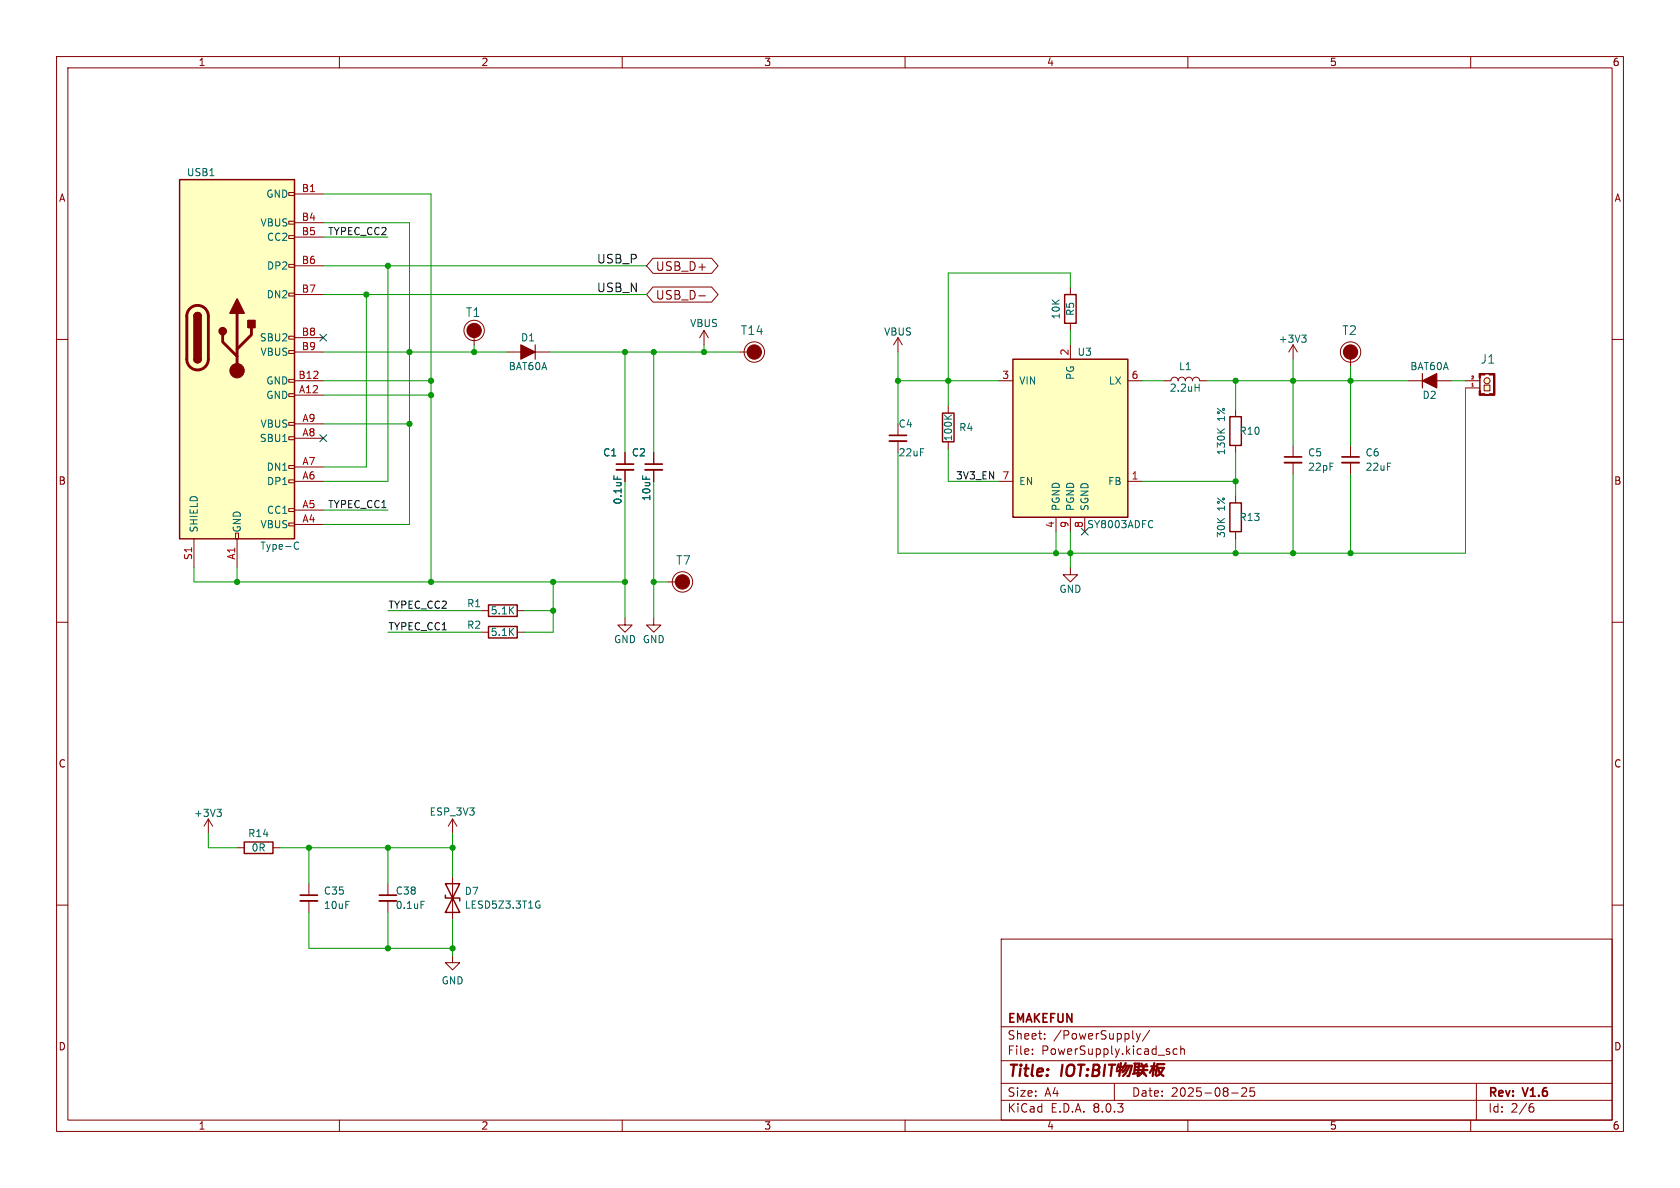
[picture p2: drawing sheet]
<svg xmlns="http://www.w3.org/2000/svg" width="297mm" height="210mm" viewBox="0 0 297 210" stroke-linecap="round" stroke-linejoin="round" font-family="sans-serif">
<g fill="none" stroke="#840000" stroke-width=".18">
<path d="M10 10h277v190h-277zM12 12h273v186h-273zM60 10v2M110 10v2M160 10v2M210 10v2M260 10v2M10 60h2M124.5 58.4l-.8 1.3M124.5 58.4v2.6M124.5 58.4l.7 1.3M189.2 50.8v1.3"/>
<path d="M189.2 57.2v1.2M285 60h2M158.7 74.9v2.1M158.7 78v2M110.5 80v2M110.5 83.1v2M10 110h2M85.1 111.8h1.3M91.4 111.8h1.3M118.1 102.9h2.5M285 110h2M10 160h2"/>
<path d="M54.6 156.2v2M54.6 159.3v2M68.6 156.2v2M68.6 159.3v2M80 144.8l-.8 1.3M80 144.8v2.5M80 144.8l.8 1.3M285 160h2M177 166h108v32h-108zM60 198v2M110 198v2M160 198v2"/>
<path d="M177 194.5h108M177 191.5h108M177 187.5h108M177 181.5h108M182.5 186.3v.1M182.5 185.5v.1M184.7 183.6v.1M184.7 182.8v.1M197 191.5v3M200.9 182.7l.3 1M201.2 183.7l-.1 .4-.2 .1M201.6 182.7l-.4 1"/>
<path d="M203.2 182.1l-1.2 2M208.1 185.5l-.4-.1-.3 .3v.4l.1 .2h.6M208.7 185.5l.3-.1 .3 .1 .1 .9M208.7 184.9v1.5M210 198v2M217.7 193.2h1.2M219.5 192.4l.6-.1 .2 .1 .1 .3-.9 1.1h.9M221.7 192.3h-.7v.7l.2-.1h.5l.1 .3-.1 .5-.2 .1-.5-.1M260 198v2M261 191.5v6.5M270.6 195.7h.3l.3 .3-.1 .5-.5 .1M271 195.1l-.4 .1"/>
<circle cx="120.6" cy="102.9" r="1.8"/>
</g>
<g fill="none" stroke="#840000" stroke-width=".4">
<path d="M187.8 188.2l-.2 2M188.8 188.5a.69 .69 0 0 1 1.1 0 1.47 1.47 0 0 1-.6 1.7l-.6-.1a1.5 1.5 0 0 1 .1-1.6zM190.6 188.2h1.1M191.2 188.2l-.3 2M192.2 190l.1 .1-.1 .1M192.2 190l-.1 .1 .1 .1M192.2 190v.2M192.3 189v.2M192.3 189l.1 .1-.1 .1M192.3 189l-.1 .1 .1 .1M193.2 189.2h.7M193.4 188.2h.6a.49 .49 0 0 1 .4 .5 .49 .49 0 0 1-.5 .5l.3 .1a.58 .58 0 0 1-.3 .9h-.8z"/>
<path d="M195.4 188.2l-.3 2M196 188.2h1.2M196.6 188.2l-.3 2M197.7 188.6h.8M197.8 188.1l-.3 .9M198.2 187.9l-.3 2.3M198.4 189.2l-1 .2M198.8 188.4h1.3l-.5 1.8h-.3M199 187.9l-.5 1M199.2 188.4l-.3 .8-.5 .3M199.7 188.4l-.7 1.3-.5 .5M200.5 188h.9l-.3 2.2"/>
<path d="M200.6 189.2h.6M200.6 188.6h.7M200.7 188l-.2 1.7M201.4 189.6l-1.1 .2M201.4 189.2h1.5M201.6 188.5h1.2M201.8 188l.2 .3M201.8 189.6l-.5 .6M202.1 189.2l-.5 .7M202.1 188.9l-.3 .8M202.2 189.6l.4 .6M202.7 188.1l-.5 .4-.1 .8 .2 .6"/>
<path d="M203.5 188.5h.9M203.9 188.6l-.6 1M203.9 188.9l.4 .4M204.1 187.9l-.3 2.3M204.5 188.8h1.3l-1 1.2-.4 .2M204.7 188.8l.3 .8 .7 .6M205.8 188.1h-1.2l-.3 1.9"/>
</g>
<path d="M188.2 52.1h2v5.1h-2zM86.4 110.7h5v2.1h-5z" fill="none" stroke="#840000" stroke-width=".25"/>
<path d="M157.2 78h3.1M109 83.1h3M53.1 159.3h3M67.1 159.3h3" fill="none" stroke="#840000" stroke-width=".33"/>
<path d="M157.2 77h3.1M109 82h3M53.1 158.2h3M67.1 158.2h3" fill="none" stroke="#840000" stroke-width=".3"/>
<path d="M108.5 84.1v.6M74.4 159.3h.6" fill="none" stroke="#006464" stroke-width=".18"/>
<circle cx="120.6" cy="102.9" r="1.27" fill="#840000" stroke="#840000" stroke-width=".18"/>
<path d="M31.7 31.8h20.4v63.5h-20.4z" fill="#ffffc2"/>
<g fill="none" stroke="#840000" stroke-width=".18">
<path d="M51.1 39.1h1v.5h-1zM51.1 34h1v.5h-1zM52.1 34.3h5M52.1 39.4h5M51.1 59.4h1v.5h-1zM51.1 51.8h1v.5h-1zM51.1 46.7h1v.5h-1zM51.1 41.7h1v.5h-1zM52.1 41.9h5M52.1 47h5M52.1 52.1h5M52.1 59.7h5"/>
<path d="M83.8 58.4v2.6M158.7 59.7l-.7 1.3M158.7 59.7v2.5M158.7 59.7l.8 1.3M51.1 77.2h1v.5h-1zM51.1 74.7h1v.5h-1zM51.1 69.6h1v.5h-1zM51.1 67.1h1v.5h-1zM51.1 62h1v.5h-1zM52.1 69.9h5M52.1 77.5h5M52.1 74.9h5"/>
<path d="M52.1 67.3h5M52.1 62.2h5M89.5 62.2h7.7M130.8 62.2h2.5M167.6 71.8v1.2M167.6 78.1v1.3M34.3 95.3v5M41.7 94.2h.5v1.1h-.5zM41.9 95.3v5M51.1 92.5h1v.5h-1zM51.1 89.9h1v.5h-1zM51.1 84.8h1v.5h-1z"/>
<path d="M51.1 82.3h1v.5h-1zM52.1 92.7h5M52.1 90.2h5M52.1 85.1h5M52.1 82.6h5M115.6 80v2M115.6 83.1v2M85.1 108h1.3M91.4 108h1.3M110.5 109.2v1.3h1.3l-1.3 1.3-1.3-1.3h1.3M115.6 109.2v1.3h1.2l-1.2 1.3-1.3-1.3h1.3M189.2 100.3v1.3h1.3l-1.3 1.3-1.2-1.3h1.2"/>
<path d="M36.8 144.8l-.7 1.3M36.8 144.8v2.5M36.8 144.8l.8 1.3M41.9 149.9h1.3M48.3 149.9h1.2M80 154.9v7.7M80 168.9v1.3h1.3l-1.3 1.3-1.3-1.3h1.3"/>
<circle cx="83.8" cy="58.4" r="1.8"/>
<circle cx="133.3" cy="62.2" r="1.8"/>
</g>
<path d="M31.7 31.8h20.4v63.5h-20.4zM34.3 55.9a.64 .64 0 0 1 .6-.7 .64 .64 0 0 1 .7 .7M34.3 63.5a.64 .64 0 0 0 .6 .6 .64 .64 0 0 0 .7-.6M166.6 73h2.1v5.1h-2.1zM86.4 106.9h5v2.1h-5zM43.2 148.8h5.1v2.1h-5.1zM78.7 158.2v.6h2.6v.5M78.7 156.2h2.6l-2.6 5.1h2.6z" fill="none" stroke="#840000" stroke-width=".25"/>
<path d="M33.6 54.5a1.91 1.91 0 0 1 2-.4 1.91 1.91 0 0 1 1.2 1.8v7.6a1.91 1.91 0 0 1-1.9 1.9 1.91 1.91 0 0 1-1.9-1.9v-7.8l.2-.6zM39.4 59.2v1.3l2.5 2.5M41.9 55.4v10.1M44.4 57.9v1.3l-2.5 2.5" fill="none" stroke="#840000" stroke-width=".51"/>
<g fill="#840000" stroke="#840000" stroke-width=".25">
<path d="M34.3 63.5h1.3a.64 .64 0 0 1-.7 .6 .64 .64 0 0 1-.6-.6z"/>
<path d="M34.3 55.9h1.3v7.6h-1.3z"/>
<path d="M34.5 55.4a.64 .64 0 0 1 .7-.1 .64 .64 0 0 1 .4 .6h-1.3z"/>
<path d="M41.9 52.8l1.3 2.6h-2.6z"/>
<path d="M43.8 56.6h1.3v1.3h-1.3z"/>
<circle cx="39.4" cy="58.5" r=".63"/>
</g>
<g fill="#840000" stroke="#840000" stroke-width=".18">
<circle cx="41.9" cy="65.5" r="1.27"/>
<circle cx="133.3" cy="62.2" r="1.27"/>
<circle cx="83.8" cy="58.4" r="1.27"/>
</g>
<path d="M166.9 73.4l.8 .7M168.2 73.4l-.7 .5M52.3 95.9l.3-.1 .2 .2M52.8 97l-.2 .1-.3-.1M38.3 143.1h.8l-.4 .4M38.9 143.5l.2 .3v.3l-.2 .2M95.1 159.3h.3M95.2 160h.3v.4l-.4 .1" fill="none" stroke="#006464" stroke-width=".18"/>
<path d="M114 83.1h3.1" fill="none" stroke="#840000" stroke-width=".33"/>
<path d="M114 82h3.1" fill="none" stroke="#840000" stroke-width=".3"/>
<path d="M94.6 61v2.5" fill="none" stroke="#840000" stroke-width=".2"/>
<path d="M92.1 61l2.5 1.2-2.5 1.3z" fill="#840000" stroke="#840000" stroke-width=".2"/>
<path d="M179.1 63.5h20.3v27.9h-20.3z" fill="#ffffc2"/>
<path d="M179.1 63.5h20.3v27.9h-20.3zM217.4 73.7h2.1v5h-2.1zM217.4 88.9h2.1v5.1h-2.1z" fill="none" stroke="#840000" stroke-width=".25"/>
<g fill="none" stroke="#840000" stroke-width=".18">
<path d="M176.5 67.3h2.6M189.2 61v2.5M199.4 67.3h2.5M205.7 67.3h1.3a.64 .64 0 0 1 .6-.6 .64 .64 0 0 1 .7 .6 .64 .64 0 0 1 .6-.6 .64 .64 0 0 1 .6 .6 .64 .64 0 0 1 .7-.6 .64 .64 0 0 1 .6 .6 .64 .64 0 0 1 .7-.6 .64 .64 0 0 1 .6 .6h1.3M218.4 72.4v1.3M218.4 78.7v1.3M228.6 61l-.8 1.2M228.6 61v2.5M228.6 61l.8 1.2M238.8 62.2v2.6M238.8 78.7v2.1M176.5 85.1h2.6"/>
<path d="M186.7 91.4v2.6M189.2 91.4v2.6M191.8 91.4v2.6M199.4 85.1h2.5M218.4 87.6v1.3M218.4 94v1.3M238.8 81.8v2"/>
<circle cx="238.8" cy="62.2" r="1.8"/>
</g>
<path d="M230.1 59.2h.8l-.4 .5M230.7 59.7l.2 .3v.3l-.2 .2M211.3 68.5h.7M212 67.9v1.3M215.2 75.8l.7 .7M216.5 75.8l-.7 .6M203.7 92.1h.1M203.8 93.2h-.1" fill="none" stroke="#006464" stroke-width=".18"/>
<circle cx="238.8" cy="62.2" r="1.27" fill="#840000" stroke="#840000" stroke-width=".18"/>
<path d="M237.2 81.8h3.1" fill="none" stroke="#840000" stroke-width=".33"/>
<path d="M237.2 80.8h3.1" fill="none" stroke="#840000" stroke-width=".3"/>
<path d="M262.4 68.1h1v1h-1z" fill="#ffffc2"/>
<circle cx="262.9" cy="67.3" r=".53" fill="#ffffc2" stroke="#ffffc2" stroke-width=".18"/>
<g fill="none" stroke="#840000" stroke-width=".18">
<path d="M115.4 45.7h10.4l1.1 1.3-1.1 1.3h-10.4l-1.1-1.3zM115.4 50.7h10.4l1.1 1.4-1.1 1.3h-10.4l-1.1-1.3zM123.5 52.3h1.2M228.6 78.7v2.1M248.9 67.3h7.6M259.1 68.6h2.5M259.1 67.3h2.5M261.6 66h2.6v3.9h-2.6zM261.6 66.8v2.3M262.4 68.1h1v1h-1zM110.5 80v2M110.5 83.1v2"/>
<path d="M115.6 80v2M115.6 83.1v2M228.6 81.8v2"/>
<circle cx="262.9" cy="67.3" r=".53"/>
</g>
<g fill="#840000" stroke="#840000" stroke-width=".18">
<path d="M264 66h.3v3.9h-.3z"/>
<path d="M263.3 66h.9v.3h-.9z"/>
<path d="M263.3 69.6h.9v.3h-.9z"/>
<path d="M262.5 66l.8 .1z"/>
<path d="M262.5 69.8l.8 .1z"/>
<path d="M261.6 66h.9v.3h-.9z"/>
<path d="M261.6 69.6h.9v.3h-.9z"/>
<path d="M261.5 66h.2v.8h-.2z"/>
<path d="M261.5 69.1h.2v.8h-.2z"/>
</g>
<path d="M260.2 68.3h.3" fill="none" stroke="#a90000" stroke-width=".18"/>
<path d="M251.5 66v2.6" fill="none" stroke="#840000" stroke-width=".2"/>
<path d="M251.5 67.3l2.5-1.3v2.6z" fill="#840000" stroke="#840000" stroke-width=".2"/>
<path d="M227.1 81.8h3" fill="none" stroke="#840000" stroke-width=".33"/>
<path d="M227.1 80.8h3" fill="none" stroke="#840000" stroke-width=".3"/>
<g fill="none" stroke="#009600" stroke-width=".18">
<path d="M57.1 39.4h15.3v53.3h-15.3M57.1 34.3h19.1v68.6M57.1 52.1h57.2M57.1 41.9h11.5M57.1 47h57.2M64.8 52.1v30.5h-7.7M68.6 47v38.1h-11.5M189.2 50.8v-2.5h-21.6v23.5M189.2 58.4v2.6M57.1 62.2h32.4M57.1 67.3h19.1M57.1 69.9h19.1"/>
<path d="M57.1 74.9h15.3M83.8 61v1.2M97.2 62.2h33.6M110.5 62.2v17.8M115.6 62.2v17.8M124.5 61v1.2M158.7 62.2v12.7M158.7 67.3h17.8M167.6 79.4v5.7h8.9M201.9 67.3h3.8M213.4 67.3h35.5M218.4 67.3v5.1"/>
<path d="M228.6 63.5v15.2M238.8 64.8v13.9M256.5 67.3h2.6M259.1 68.6v29.2h-100.4v-17.8M57.1 90.2h11.5M110.5 85.1v24.1M115.6 85.1v24.1M186.7 94v3.8M189.2 94v6.3M201.9 85.1h16.5M218.4 80v7.6M218.4 95.3v2.5"/>
<path d="M228.6 83.8v14M238.8 83.8v14M34.3 100.3v2.6h76.2M41.9 100.3v2.6M68.6 108h16.5M68.6 111.8h16.5M92.7 108h5.1M97.8 102.9v8.9h-5.1M115.6 102.9h2.5M36.8 147.3v2.6h5.1M49.5 149.9h30.5M54.6 149.9v6.3"/>
<path d="M68.6 149.9v6.3M80 147.3v7.6M54.6 161.3v6.3h25.4M68.6 161.3v6.3M80 162.6v6.3"/>
</g>
<path d="M56.5 59.1l1.3 1.2M57.8 59.1l-1.3 1.2M56.5 76.9l1.3 1.2M57.8 76.9l-1.3 1.2M191.2 93.4l1.2 1.2M192.4 93.4l-1.2 1.2" fill="none" stroke="#000084" stroke-width=".18"/>
<path d="M108.5 84.1v.6" fill="none" stroke="#006464" stroke-width=".18"/>
<g fill="#009600" stroke="#009600" stroke-width=".18">
<circle cx="68.6" cy="167.6" r=".46"/>
<circle cx="41.9" cy="102.9" r=".46"/>
<circle cx="76.2" cy="102.9" r=".46"/>
<circle cx="54.6" cy="149.9" r=".46"/>
<circle cx="68.6" cy="149.9" r=".46"/>
<circle cx="80" cy="149.9" r=".46"/>
<circle cx="80" cy="167.6" r=".46"/>
<circle cx="186.7" cy="97.8" r=".46"/>
<circle cx="115.6" cy="102.9" r=".46"/>
<circle cx="124.5" cy="62.2" r=".46"/>
<circle cx="167.6" cy="67.3" r=".46"/>
<circle cx="110.5" cy="62.2" r=".46"/>
<circle cx="115.6" cy="62.2" r=".46"/>
<circle cx="158.7" cy="67.3" r=".46"/>
<circle cx="76.2" cy="67.3" r=".46"/>
<circle cx="72.4" cy="62.2" r=".46"/>
<circle cx="68.6" cy="47" r=".46"/>
<circle cx="76.2" cy="69.9" r=".46"/>
<circle cx="64.8" cy="52.1" r=".46"/>
<circle cx="218.4" cy="97.8" r=".46"/>
<circle cx="218.4" cy="85.1" r=".46"/>
<circle cx="189.2" cy="97.8" r=".46"/>
<circle cx="218.4" cy="67.3" r=".46"/>
<circle cx="228.6" cy="67.3" r=".46"/>
<circle cx="238.8" cy="67.3" r=".46"/>
<circle cx="238.8" cy="97.8" r=".46"/>
<circle cx="228.6" cy="97.8" r=".46"/>
<circle cx="97.8" cy="102.9" r=".46"/>
<circle cx="97.8" cy="108" r=".46"/>
<circle cx="72.4" cy="74.9" r=".46"/>
<circle cx="83.8" cy="62.2" r=".46"/>
<circle cx="110.5" cy="102.9" r=".46"/>
</g>
<text font-size="2.8" fill="#840000" x="178" y="190.9">Title:</text>
<g font-size="2.1" fill="#0f0f0f">
<text x="105.4" y="46.7">USB_P</text>
<text x="105.4" y="51.8">USB_N</text>
</g>
<g font-size="2.1" fill="#840000">
<text x="115.8" y="48.1">USB_D+</text>
<text x="115.8" y="53.2">USB_D-</text>
<text x="178" y="184">Sheet:</text>
<text x="178" y="181.2">EMAKEFUN</text>
<text x="186.2" y="184">/PowerSupply/</text>
<text x="178" y="186.7">File:</text>
<text x="184.1" y="186.7">PowerSupply.kicad_sch</text>
<text x="178" y="196.9">KiCad</text>
<text x="178" y="194.1">Size:</text>
<text x="184.7" y="194.1">A4</text>
<text x="185.7" y="196.9">E.D.A.</text>
<text x="193.3" y="196.9">8.0.3</text>
<text x="200" y="194.1">Date:</text>
<text x="207" y="194.1">2025-08-25</text>
<text x="263" y="194.3">Rev:</text>
<text x="263" y="196.9">Id:</text>
<text x="267.1" y="196.9">2/6</text>
<text x="269.4" y="194.3">V1.6</text>
</g>
<g font-size="2.1" fill="#006464">
<text x="82.3" y="56.2">T1</text>
<text x="130.9" y="59.4">T14</text>
<text x="237.2" y="59.4">T2</text>
<text x="261.7" y="64.5">J1</text>
<text x="119.4" y="100.1">T7</text>
</g>
<g font-size="1.8" fill="#840000">
<text x="35" y="11.9">1</text>
<text x="85" y="11.9">2</text>
<text x="135" y="11.9">3</text>
<text x="185" y="11.9">4</text>
<text x="235" y="11.9">5</text>
<text x="285" y="11.9">6</text>
<text x="10.3" y="35.9">A</text>
<text x="285.3" y="35.9">A</text>
<text x="10.3" y="85.9">B</text>
<text x="285.3" y="85.9">B</text>
<text x="10.3" y="135.9">C</text>
<text x="285.3" y="135.9">C</text>
<text x="10.3" y="185.9">D</text>
<text x="285.3" y="185.9">D</text>
<text x="35" y="199.9">1</text>
<text x="85" y="199.9">2</text>
<text x="135" y="199.9">3</text>
<text x="185" y="199.9">4</text>
<text x="235" y="199.9">5</text>
<text x="285" y="199.9">6</text>
</g>
<g font-size="1.8" fill="#006464">
<text x="32.9" y="31.3">USB1</text>
<text x="47" y="35.2">GND</text>
<text x="46" y="40.2">VBUS</text>
<text x="47.1" y="42.8">CC2</text>
<text x="47.1" y="47.9">DP2</text>
<text x="47" y="52.9">DN2</text>
<text x="121.9" y="58">VBUS</text>
<text x="156.2" y="59.5">VBUS</text>
<text x="187.6" y="56.6" transform="rotate(-90 187.6 56.6)">10K</text>
<text x="190.1" y="56" transform="rotate(-90 190.1 56)">R5</text>
<text x="45.8" y="60.6">SBU2</text>
<text x="46" y="63.1">VBUS</text>
<text x="89.8" y="65.6">BAT60A</text>
<text x="92" y="60.6">D1</text>
<text x="190.4" y="63.1">U3</text>
<text x="208.3" y="65.6">L1</text>
<text x="226" y="60.8">+3V3</text>
<text x="249.2" y="65.6">BAT60A</text>
<text x="47" y="70.7">GND</text>
<text x="47" y="68.2">GND</text>
<text x="180.1" y="68.2">VIN</text>
<text x="190.1" y="67.3" transform="rotate(-90 190.1 67.3)">PG</text>
<text x="195.9" y="68.2">LX</text>
<text x="206.7" y="69.4">2.2uH</text>
<text x="251.4" y="70.7">D2</text>
<text x="46" y="75.8">VBUS</text>
<text x="158.8" y="75.8">C4</text>
<text x="169.5" y="76.4">R4</text>
<text x="216.8" y="74.5" transform="rotate(-90 216.8 74.5)">1%</text>
<text x="219" y="77.1">R10</text>
<text x="45.8" y="78.3">SBU1</text>
<text x="47" y="83.4">DN1</text>
<text x="106.5" y="80.9">C1</text>
<text x="111.6" y="80.9">C2</text>
<text x="158.8" y="80.9">22uF</text>
<text x="168.5" y="78.1" transform="rotate(-90 168.5 78.1)">100K</text>
<text x="216.8" y="80.6" transform="rotate(-90 216.8 80.6)">130K</text>
<text x="231.1" y="80.9">C5</text>
<text x="231.1" y="83.4">22pF</text>
<text x="241.3" y="80.9">C6</text>
<text x="241.3" y="83.4">22uF</text>
<text x="47.1" y="86">DP1</text>
<text x="110.1" y="89.3" transform="rotate(-90 110.1 89.3)">0.1uF</text>
<text x="115.2" y="88.7" transform="rotate(-90 115.2 88.7)">10uF</text>
<text x="180.1" y="86">EN</text>
<text x="195.8" y="86">FB</text>
<text x="35.2" y="94.2" transform="rotate(-90 35.2 94.2)">SHIELD</text>
<text x="42.8" y="94.2" transform="rotate(-90 42.8 94.2)">GND</text>
<text x="46" y="93.6">VBUS</text>
<text x="47.1" y="91">CC1</text>
<text x="187.6" y="90.4" transform="rotate(-90 187.6 90.4)">PGND</text>
<text x="190.1" y="90.4" transform="rotate(-90 190.1 90.4)">PGND</text>
<text x="192.1" y="93.6">SY8003ADFC</text>
<text x="192.6" y="90.4" transform="rotate(-90 192.6 90.4)">SGND</text>
<text x="216.8" y="95.2" transform="rotate(-90 216.8 95.2)">30K</text>
<text x="216.8" y="90.3" transform="rotate(-90 216.8 90.3)">1%</text>
<text x="219" y="92.3">R13</text>
<text x="45.9" y="97.4">Type-C</text>
<text x="82.5" y="107.5">R1</text>
<text x="187.2" y="105">GND</text>
<text x="82.5" y="111.4">R2</text>
<text x="86.7" y="112.6">5.1K</text>
<text x="86.7" y="108.8">5.1K</text>
<text x="108.5" y="113.9">GND GND</text>
<text x="34.2" y="144.6">+3V3</text>
<text x="43.8" y="148.2">R14</text>
<text x="75.9" y="144.4">ESP_3V3</text>
<text x="44.4" y="150.7">0R</text>
<text x="57.2" y="158.3">C35</text>
<text x="57.2" y="160.9">10uF</text>
<text x="69.9" y="158.3">C38</text>
<text x="69.9" y="160.9">0.1uF</text>
<text x="82.1" y="158.4">D7</text>
<text x="82.1" y="160.8">LESD5Z3.3T1G</text>
<text x="78" y="174.2">GND</text>
</g>
<g font-size="1.8" fill="#a90000">
<text x="53.3" y="34">B1</text>
<text x="53.3" y="39.1">B4</text>
<text x="53.3" y="41.7">B5</text>
<text x="53.3" y="46.7">B6</text>
<text x="53.3" y="51.8">B7</text>
<text x="53.3" y="59.4">B8</text>
<text x="53.3" y="62">B9</text>
<text x="189" y="62.9" transform="rotate(-90 189 62.9)">2</text>
<text x="52.7" y="67.1">B12</text>
<text x="52.8" y="69.6">A12</text>
<text x="177.1" y="67.1">3</text>
<text x="200" y="67.1">6</text>
<text x="53.4" y="77.2">A8</text>
<text x="53.4" y="74.7">A9</text>
<text x="53.4" y="82.3">A7</text>
<text x="53.4" y="89.9">A5</text>
<text x="53.4" y="84.8">A6</text>
<text x="177.1" y="84.8">7</text>
<text x="200" y="84.8">1</text>
<text x="53.4" y="92.5">A4</text>
<text x="186.4" y="93.4" transform="rotate(-90 186.4 93.4)">4</text>
<text x="189" y="93.4" transform="rotate(-90 189 93.4)">9</text>
<text x="191.5" y="93.4" transform="rotate(-90 191.5 93.4)">8</text>
<text x="34" y="99.1" transform="rotate(-90 34 99.1)">S1</text>
<text x="41.7" y="99" transform="rotate(-90 41.7 99)">A1</text>
</g>
<g font-size="1.8" fill="#0f0f0f">
<text x="57.9" y="41.6">TYPEC_CC2</text>
<text x="57.9" y="89.9">TYPEC_CC1</text>
<text x="168.9" y="84.8">3V3_EN</text>
<text x="68.6" y="107.7">TYPEC_CC2</text>
<text x="68.6" y="111.5">TYPEC_CC1</text>
</g>
<g font-size=".7" fill="#a90000">
<text x="259.9" y="68.3">1</text>
<text x="259.9" y="67.1">2</text>
</g>
</svg>
